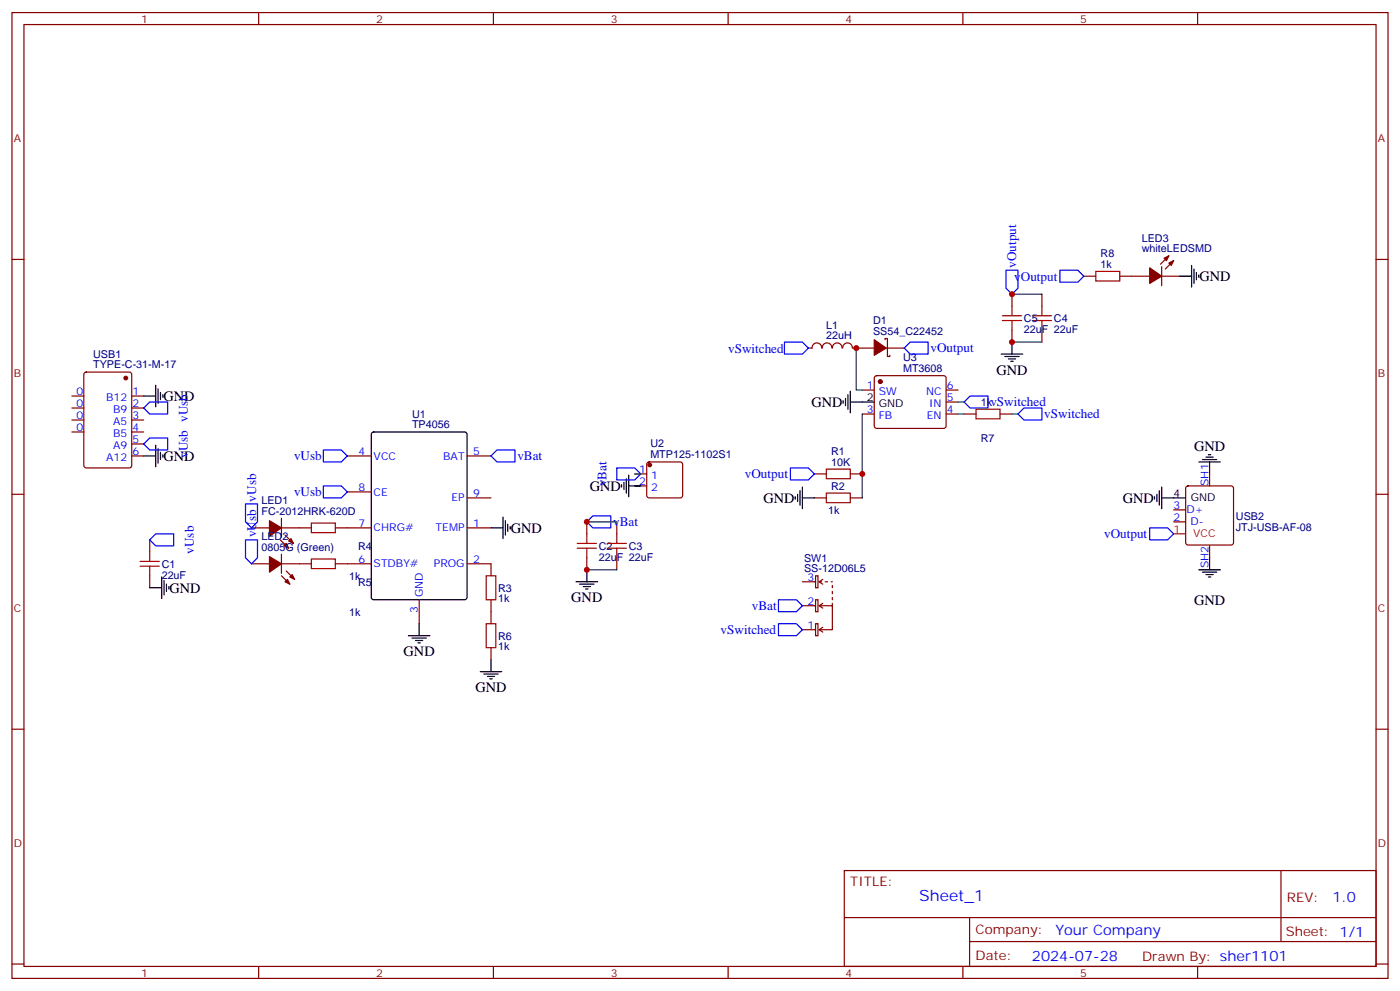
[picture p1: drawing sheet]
<svg xmlns="http://www.w3.org/2000/svg" width="412mm" height="292mm" viewBox="0 0 412 292" stroke-linecap="round" stroke-linejoin="round" font-family="sans-serif">
<g fill="none" stroke="#870000" stroke-width=".35">
<path d="M3.5 3.7h405.4v284.3h-405.4zM7.1 7.2h398.2v277.3h-398.2zM76.2 3.7v3.5M145.3 3.7v3.5M214.5 3.7v3.5M283.6 3.7v3.5M352.8 3.7v3.5M3.5 76.4h3.6M342.2 78.5v5.6M344.3 75.3l-2.5 2.5M345.7 76.7l-2.4 2.5M405.3 76.4h3.6"/>
<path d="M298.1 86.6v3.5M298.1 97.2v3.5M306.9 86.6v3.5M306.9 97.2v3.5M319.3 81.3h3.5M329.8 81.3h8.9M342.2 81.3h5.3M21.2 116.6h3.5M24.9 109.7l.5-.2h12.7l.7 .5v27.1l-.5 .6-12.9 .1-.7-.5v-27.1zM38.8 116.6h3.5M238.1 102.5h1.1M239.2 102.5a1.41 1.41 0 0 1 1.4-1.5 1.41 1.41 0 0 1 1.4 1.5"/>
<path d="M242.2 102.5a1.41 1.41 0 0 1 1.4-1.5 1.41 1.41 0 0 1 1.4 1.5M245.2 102.5a1.41 1.41 0 0 1 1.4-1.5 1.41 1.41 0 0 1 1.4 1.5M248.2 102.5a1.41 1.41 0 0 1 1.5-1.5 1.41 1.41 0 0 1 1.4 1.5M251.2 102.5h6.3M254 114.8h3.5M257.8 110.8l.4-.2h19.8l.5 .2 .2 .5-.1 14.4-.6 .4h-20l-.5-.7v-14.1zM260.7 100v-.3h.7v5.3h.7v-.4M261.1 102.5h5.2M278.7 114.8h3.5M278.7 118.4h3.5M21.2 120.1h3.5M21.2 123.6h3.5"/>
<path d="M21.2 127.2h3.5M38.8 134.2h3.5M38.8 120.1h3.5M38.8 123.6h3.5M38.8 127.2h3.5M38.8 130.7h3.5M102.3 134.2h7.1M137.6 134.2h7M187 139.5h3.5M190.7 136.2l.5-.2h9.2l.5 .2 .2 .5v9.2l-.3 .5-.4 .2h-9.2l-.5-.3-.2-.4v-9.2zM239.9 139.5h3.5M250.5 139.5h3.5"/>
<path d="M254 121.9h3.5M278.7 121.9h3.5M284 121.9h3.5M294.6 121.9h3.5M356.3 139.5v3.6M3.5 145.5h3.6M44.1 158.9v3.6M74.1 155.4h5.3M82.5 158.9l2.5 2.5M82.9 155.4h8.8M82.9 152.6v5.6M84 157.5l2.4 2.5"/>
<path d="M98.8 155.4h10.6M102.3 144.8h7.1M137.6 155.4h7M137.6 146.6h7M172.9 153.6v3.6M181.7 153.6v3.6M187 143.1h3.5M239.9 146.6h3.5M250.5 146.6h3.5M345.7 153.6h3.5M345.7 150.1h3.5M349.5 143.3l.5-.2h12.7l.5 .2 .2 .5v16l-.3 .5-.4 .2h-12.7l-.5-.3-.3-.4v-16z"/>
<path d="M405.3 145.5h3.6M44.1 169.5v3.5M74.1 166h5.3M82.9 166h8.8M82.9 163.2v5.6M82.9 169.5l2.5 2.5M84.3 168.1l2.5 2.5M98.8 166h10.6M123.5 176.6v7M137.6 166h7v3.5M144.6 176.6v7M172.9 164.2v3.5"/>
<path d="M181.7 164.2v3.5M236.4 178.3h3.8M236.4 171.3h3.8M240.2 176.6h.7v3.5h-.7zM240.2 169.5h.7v3.5h-.7zM241.3 178.3h3.9v7.1h-3.9M241.3 171.3h.7M241.3 178.3l1.1 .7M241.3 171.3l1.1 .7M242.4 177.6l-1.1 .7M242.4 170.6l-1.1 .7M243.1 171.3h.7"/>
<path d="M244.8 171.3h.4M245.2 175.9v.7M245.2 174.1v.7M245.2 172.3v.7M245.2 177.6v.7M356.3 160.7v3.5M144.6 190.7v3.5M236.4 185.4h3.8M240.2 183.6h.7v3.5h-.7zM241.3 185.4l1.1 .7M242.4 184.7l-1.1 .7M3.5 214.7h3.6"/>
<path d="M405.3 214.7h3.6M248.7 256.3h156.6v28.2h-156.6zM377.3 256.3v20.9M248.7 270.1h156.5M285.6 277.2h119.6M285.6 270.1v14.2M3.5 283.8h3.6M76.2 284.5v3.5M145.3 284.5v3.5M214.5 284.5v3.5M283.6 284.5v3.5M352.8 284.5v3.5"/>
<path d="M405.3 283.8h3.6"/>
</g>
<g fill="none" stroke="#000" stroke-width=".35">
<path d="M351 78.1v6.4M351.7 79.2v4.2M347.5 81.3h3.5M352.4 80.3v2.1M353.1 81v.7M42.3 116.6h3.6M45.9 113.4v6.4M46.6 114.5v4.2M47.3 115.5v2.2M48 116.2v.7M248.4 118v.7M249.1 117.3v2.1"/>
<path d="M249.8 116.2v4.3M250.5 118.4h7M250.5 115.2v6.3M294.9 104.2h6.4M296 105h4.2M297 105.7h2.2M297.7 106.4h.7M298.1 100.7v3.5M42.3 134.2h3.6M45.9 131.1v6.3M46.6 132.1v4.2M47.3 133.2v2.1"/>
<path d="M48 133.9v.7M109.6 127.4l.5-.2h26.8l.6 .4 .1 48.3-.5 .6-27 .1-.7-.5v-48.2zM185.2 139.9v6.3M353.1 136h6.4M354.2 135.3h4.2M355.2 134.6h2.2M356 133.9h.7M356.3 136v3.5M144.6 155.4h3.6M148.2 152.2v6.4M148.9 153.3v4.2M149.6 154.3v2.2"/>
<path d="M150.3 155v.8M183.1 142.7v.7M183.8 142v2.1M184.5 140.9v4.3M185.2 143.1h3.5M234.2 146.2v.7M234.9 145.5v2.1M235.7 144.5v4.2M236.4 146.6h3.5M236.4 143.4v6.4M340.1 146.2v.7M340.8 145.5v2.1"/>
<path d="M341.5 144.5v4.2M342.2 146.6h7M342.2 143.4v6.4M44.1 173h3.5M47.6 169.9v6.3M48.3 170.9v4.3M49 172v2.1M49.7 172.7v.7M169.7 171.3h6.3M170.7 172h4.3M171.8 172.7h2.1M172.5 173.4h.7"/>
<path d="M172.9 167.7v3.6M353.1 167.7h6.4M354.2 168.5h4.2M355.2 169.2h2.2M356 169.9h.7M356.3 164.2v3.5M120.3 187.1h6.3M121.4 187.9h4.2M122.4 188.6h2.1M123.1 189.3h.7M123.5 183.6v3.5M141.5 197.7h6.3"/>
<path d="M142.5 198.4h4.3M143.6 199.1h2.1M144.3 199.8h.7M144.6 194.2v3.5"/>
</g>
<g fill="#870000" stroke="#870000" stroke-width=".35">
<path d="M85 159.3l.7-.7 .7 1.4z"/>
<path d="M83.6 160.7l.7-.7 .7 1.4z"/>
<path d="M79.4 153.3l3.5 2.1-3.5 2.5z"/>
<path d="M85.4 169.9l.7-.7 .7 1.4z"/>
<path d="M84.7 170.6l.7 1.4-1.4-.7z"/>
<path d="M79.4 163.9l3.5 2.1-3.5 2.5z"/>
<path d="M257.5 100l3.6 2.5-3.6 2.1z"/>
<path d="M344.3 77.4l1.4-.7-.7 1.4z"/>
<path d="M342.9 76l1.4-.7-.7 1.4z"/>
<path d="M338.7 78.8l3.5 2.5-3.5 2.1z"/>
<circle cx="37" cy="111.3" r=".53"/>
<circle cx="191.4" cy="136.9" r=".53"/>
<circle cx="259.3" cy="112.4" r=".53"/>
</g>
<g fill="none" stroke="#a10000" stroke-width=".35">
<path d="M322.8 79.9h7v2.8h-7zM295.3 94.4h5.6M295.3 93h5.6M298.1 90.1v2.9M298.1 94.4v2.8M304.1 94.4h5.6M304.1 93h5.6M306.9 90.1v2.9M306.9 94.4v2.8M243.4 138.1h7.1v2.8h-7.1zM287.5 120.5h7.1v2.8h-7.1zM91.7 154h7.1v2.8h-7.1z"/>
<path d="M170 160h5.7M172.9 157.2v2.8M178.9 160h5.6M181.7 157.2v2.8M243.4 145.2h7.1v2.8h-7.1zM41.3 166.7h5.6M41.3 165.3h5.6M44.1 162.5v2.8M44.1 166.7v2.8M91.7 164.6h7.1v2.8h-7.1zM143.2 169.5h2.8v7.1h-2.8zM170 161.4h5.7"/>
<path d="M172.9 161.4v2.8M178.9 161.4h5.6M181.7 161.4v2.8M143.2 183.6h2.8v7.1h-2.8z"/>
</g>
<path d="M345.7 157.2h3.5" fill="none" stroke="#f00" stroke-width=".35"/>
<g fill="none" stroke="#00f" stroke-width=".35">
<path d="M296.3 79.6h3.6v5.2l-1.8 1.8-1.8-1.8zM312.2 79.6h5.3l1.8 1.7-1.8 1.8h-5.3zM231.1 100.7h5.3l1.7 1.8-1.7 1.7h-5.3zM266.3 102.5l1.8-1.8h5.3v3.5h-5.3zM284 118.4l1.8-1.8h5.2v3.5h-5.2zM42.3 120.1l1.8-1.7h5.3v3.5h-5.3zM42.3 130.7l1.8-1.8h5.3v3.6h-5.3zM95.2 132.5h5.3l1.8 1.7-1.8 1.8h-5.3zM144.6 134.2l1.8-1.7h5.3v3.5h-5.3zM181.7 137.8h5.3l1.7 1.7-1.7 1.8h-5.3zM232.8 137.8h5.3l1.8 1.7-1.8 1.8h-5.3zM299.9 121.9l1.7-1.8h5.3v3.5h-5.3z"/>
<path d="M44.1 158.9l1.8-1.7h5.3v3.5h-5.3zM72.3 148.3h3.5v5.3l-1.7 1.8-1.8-1.8zM72.3 158.9h3.5v5.3l-1.7 1.8-1.8-1.8zM95.2 143.1h5.3l1.8 1.7-1.8 1.8h-5.3zM172.9 153.6l1.7-1.7h5.3v3.5h-5.3zM338.7 155.4h5.3l1.7 1.8-1.7 1.7h-5.3zM229.3 176.6h5.3l1.8 1.7-1.8 1.8h-5.3zM229.3 183.6h5.3l1.8 1.8-1.8 1.7h-5.3z"/>
</g>
<path d="M298.1 86.6h8.8M252.2 102.5v12.3h1.8M282.2 118.4h1.8M298.1 100.7h8.8M187 139.5h1.7M254 121.9v24.7M282.2 121.9h1.8M298.1 121.9h1.8M172.9 153.6h8.8M187 143.1h1.7M172.9 167.7h8.8" fill="none" stroke="#008700" stroke-width=".35"/>
<g fill="#c00">
<circle cx="172.9" cy="153.6" r=".88"/>
<circle cx="172.9" cy="167.7" r=".88"/>
<circle cx="254" cy="139.5" r=".88"/>
<circle cx="252.2" cy="102.5" r=".88"/>
<circle cx="298.1" cy="86.6" r=".88"/>
<circle cx="298.1" cy="100.7" r=".88"/>
</g>
<text font-size="4.6" fill="#00f" x="270.8" y="265.3">Sheet_1</text>
<g font-size="4.2">
<text x="353.3" y="82.7">GND</text>
<text x="293.5" y="110.3">GND</text>
<text x="48.2" y="118">GND</text>
<text x="239" y="119.8">GND</text>
<text x="48.2" y="135.6">GND</text>
<text x="351.7" y="132.8">GND</text>
<text x="173.7" y="144.5">GND</text>
<text x="224.9" y="148">GND</text>
<text x="330.7" y="148">GND</text>
<text x="150.5" y="156.8">GND</text>
<text x="49.9" y="174.4">GND</text>
<text x="168.3" y="177.3">GND</text>
<text x="351.7" y="178">GND</text>
<text x="118.9" y="193.2">GND</text>
<text x="140.1" y="203.8">GND</text>
</g>
<g font-size="4.2" fill="#00f">
<text x="392.5" y="265.6">1.0</text>
<text x="310.9" y="275.1">Your Company</text>
<text x="304" y="282.9">2024-07-28</text>
</g>
<g font-size="3.9" fill="#00f">
<text x="298.8" y="82.6">vOutput</text>
<text x="299.3" y="78.8" transform="rotate(-90 299.3 78.8)">vOutput</text>
<text x="214.5" y="103.8">vSwitched</text>
<text x="274.1" y="103.7">vOutput</text>
<text x="291.7" y="119.6">vSwitched</text>
<text x="307.6" y="123.1">vSwitched</text>
<text x="55.3" y="134.8" transform="rotate(-90 55.3 134.8)">vUsb vUsb</text>
<text x="86.6" y="135.4">vUsb</text>
<text x="152.4" y="135.6">vBat</text>
<text x="178.7" y="143.1" transform="rotate(-90 178.7 143.1)">vBat</text>
<text x="219.4" y="140.8">vOutput</text>
<text x="75.5" y="147.6" transform="rotate(-90 75.5 147.6)">vUsb</text>
<text x="86.6" y="146">vUsb</text>
<text x="180.6" y="155">vBat</text>
<text x="75.5" y="158.2" transform="rotate(-90 75.5 158.2)">vUsb</text>
<text x="325.2" y="158.4">vOutput</text>
<text x="57.1" y="163" transform="rotate(-90 57.1 163)">vUsb</text>
<text x="221.5" y="179.5">vBat</text>
<text x="212.3" y="186.6">vSwitched</text>
</g>
<g font-size="3.9" fill="#800">
<text x="250.5" y="260.9">TITLE:</text>
<text x="379.1" y="265.6">REV:</text>
<text x="287.4" y="275.1">Company:</text>
<text x="378.7" y="275.7">Sheet: 1/1</text>
<text x="287.4" y="282.8">Date:</text>
<text x="336.4" y="282.8">Drawn By: sher1101</text>
</g>
<g font-size="3.2" fill="#800">
<text x="41.6" y="6.7">1</text>
<text x="110.8" y="6.7">2</text>
<text x="179.9" y="6.7">3</text>
<text x="249.1" y="6.7">4</text>
<text x="318.2" y="6.7">5</text>
<text x="4.1" y="41.8">A</text>
<text x="405.9" y="41.8">A</text>
<text x="4.1" y="110.9">B</text>
<text x="405.9" y="110.9">B</text>
<text x="4.1" y="180.1">C</text>
<text x="405.9" y="180.1">C</text>
<text x="4.1" y="249.2">D</text>
<text x="405.9" y="249.2">D</text>
<text x="41.6" y="287.5">1</text>
<text x="110.8" y="287.5">2</text>
<text x="179.9" y="287.5">3</text>
<text x="249.1" y="287.5">4</text>
<text x="318.2" y="287.5">5</text>
</g>
<g font-size="3.2" fill="#000080">
<text x="336.3" y="71.1">LED3</text>
<text x="324.2" y="75.7">R8</text>
<text x="336.3" y="74.3">whiteLEDSMD</text>
<text x="324.2" y="78.8">1k</text>
<text x="257.2" y="95.4">D1</text>
<text x="301.6" y="94.9">C5</text>
<text x="310.4" y="94.9">C4</text>
<text x="243.3" y="99.9">22uH</text>
<text x="243.3" y="96.8">L1</text>
<text x="257.2" y="98.6">SS54_C22452</text>
<text x="301.6" y="98">22uF 22uF</text>
<text x="27.4" y="105.3">USB1</text>
<text x="266" y="106.4">U3</text>
<text x="27.4" y="108.5">TYPE-C-31-M-17</text>
<text x="266" y="109.5">MT3608</text>
<text x="288.9" y="119.4">1k</text>
<text x="121.4" y="123">U1</text>
<text x="121.4" y="126.1">TP4056</text>
<text x="191.6" y="131.7">U2</text>
<text x="288.9" y="130.1">R7</text>
<text x="191.6" y="134.8">MTP125-1102S1</text>
<text x="244.8" y="137.1">10K</text>
<text x="244.8" y="133.9">R1</text>
<text x="77" y="148.3">LED1</text>
<text x="244.8" y="144.2">R2</text>
<text x="77" y="151.5">FC-2012HRK-620D</text>
<text x="244" y="151.2">1k</text>
<text x="364.1" y="153.1">USB2</text>
<text x="77" y="158.9">LED2</text>
<text x="105.5" y="161.8">R4</text>
<text x="176.4" y="161.9">C2</text>
<text x="185.2" y="161.9">C3</text>
<text x="364.1" y="156.2">JTJ-USB-AF-08</text>
<text x="47.6" y="167.2">C1</text>
<text x="77" y="162.1">0805G (Green)</text>
<text x="176.4" y="165">22uF 22uF</text>
<text x="236.9" y="165.3">SW1</text>
<text x="47.6" y="170.3">22uF</text>
<text x="102.9" y="170.6">1k</text>
<text x="105.5" y="172.4">R5</text>
<text x="236.9" y="168.5">SS-12D06L5</text>
<text x="146.8" y="177.3">1k</text>
<text x="146.8" y="174.2">R3</text>
<text x="102.9" y="181.2">1k</text>
<text x="146.8" y="191.4">1k</text>
<text x="146.8" y="188.3">R6</text>
</g>
<g font-size="3.2" fill="#00f">
<text x="22.5" y="116.2">0</text>
<text x="22.5" y="119.8">0</text>
<text x="31.3" y="118">B12</text>
<text x="39" y="116.2">1</text>
<text x="39" y="119.8">2</text>
<text x="255.3" y="114.5">1</text>
<text x="258.8" y="116.2">SW</text>
<text x="272.8" y="116.2">NC</text>
<text x="273.7" y="119.8">IN</text>
<text x="278.9" y="118">5</text>
<text x="278.9" y="114.5">6</text>
<text x="22.5" y="123.3">0</text>
<text x="33.3" y="121.5">B9</text>
<text x="33.3" y="125.1">A5</text>
<text x="39" y="123.3">3</text>
<text x="255.3" y="121.5">3</text>
<text x="258.8" y="123.3">FB</text>
<text x="273" y="123.3">EN</text>
<text x="278.9" y="121.5">4</text>
<text x="22.5" y="126.8">0</text>
<text x="33.3" y="128.6">B5</text>
<text x="39" y="126.8">4</text>
<text x="39" y="130.4">5</text>
<text x="31.3" y="135.6">A12</text>
<text x="33.3" y="132.1">A9</text>
<text x="39" y="133.9">6</text>
<text x="105.6" y="133.9">4</text>
<text x="110.1" y="135.3">VCC</text>
<text x="130.6" y="135.3">BAT</text>
<text x="139.3" y="133.9">5</text>
<text x="188.3" y="139.2">1</text>
<text x="188.3" y="142.7">2</text>
<text x="191.8" y="140.9">1</text>
<text x="356" y="143.1" transform="rotate(-90 356 143.1)">SH1</text>
<text x="105.6" y="144.5">8</text>
<text x="110.1" y="145.9">CE</text>
<text x="133" y="147.6">EP</text>
<text x="139.3" y="146.2">9</text>
<text x="191.8" y="144.5">2</text>
<text x="345.7" y="149.8">3</text>
<text x="105.6" y="155">7</text>
<text x="139.3" y="155">1</text>
<text x="345.7" y="153.3">2</text>
<text x="349.5" y="151.2">D+</text>
<text x="350.7" y="154.7">D-</text>
<text x="110.1" y="156.5">CHRG#</text>
<text x="128.3" y="156.5">TEMP</text>
<text x="105.6" y="165.6">6</text>
<text x="110.1" y="167">STDBY#</text>
<text x="127.8" y="167">PROG</text>
<text x="139.3" y="165.6">2</text>
<text x="356" y="167.3" transform="rotate(-90 356 167.3)">SH2</text>
<text x="237.9" y="170.9">3</text>
<text x="124.5" y="175.9" transform="rotate(-90 124.5 175.9)">GND</text>
<text x="237.9" y="178">2</text>
<text x="123.1" y="180.3" transform="rotate(-90 123.1 180.3)">3</text>
<text x="237.9" y="185">1</text>
</g>
<g font-size="3.2">
<text x="255.3" y="118">2</text>
<text x="258.8" y="119.8">GND</text>
<text x="345.7" y="146.2">4</text>
<text x="350.8" y="147.6">GND</text>
</g>
<g font-size="3.2" fill="#f00">
<text x="345.7" y="156.8">1</text>
<text x="351.5" y="158.2">VCC</text>
</g>
</svg>
